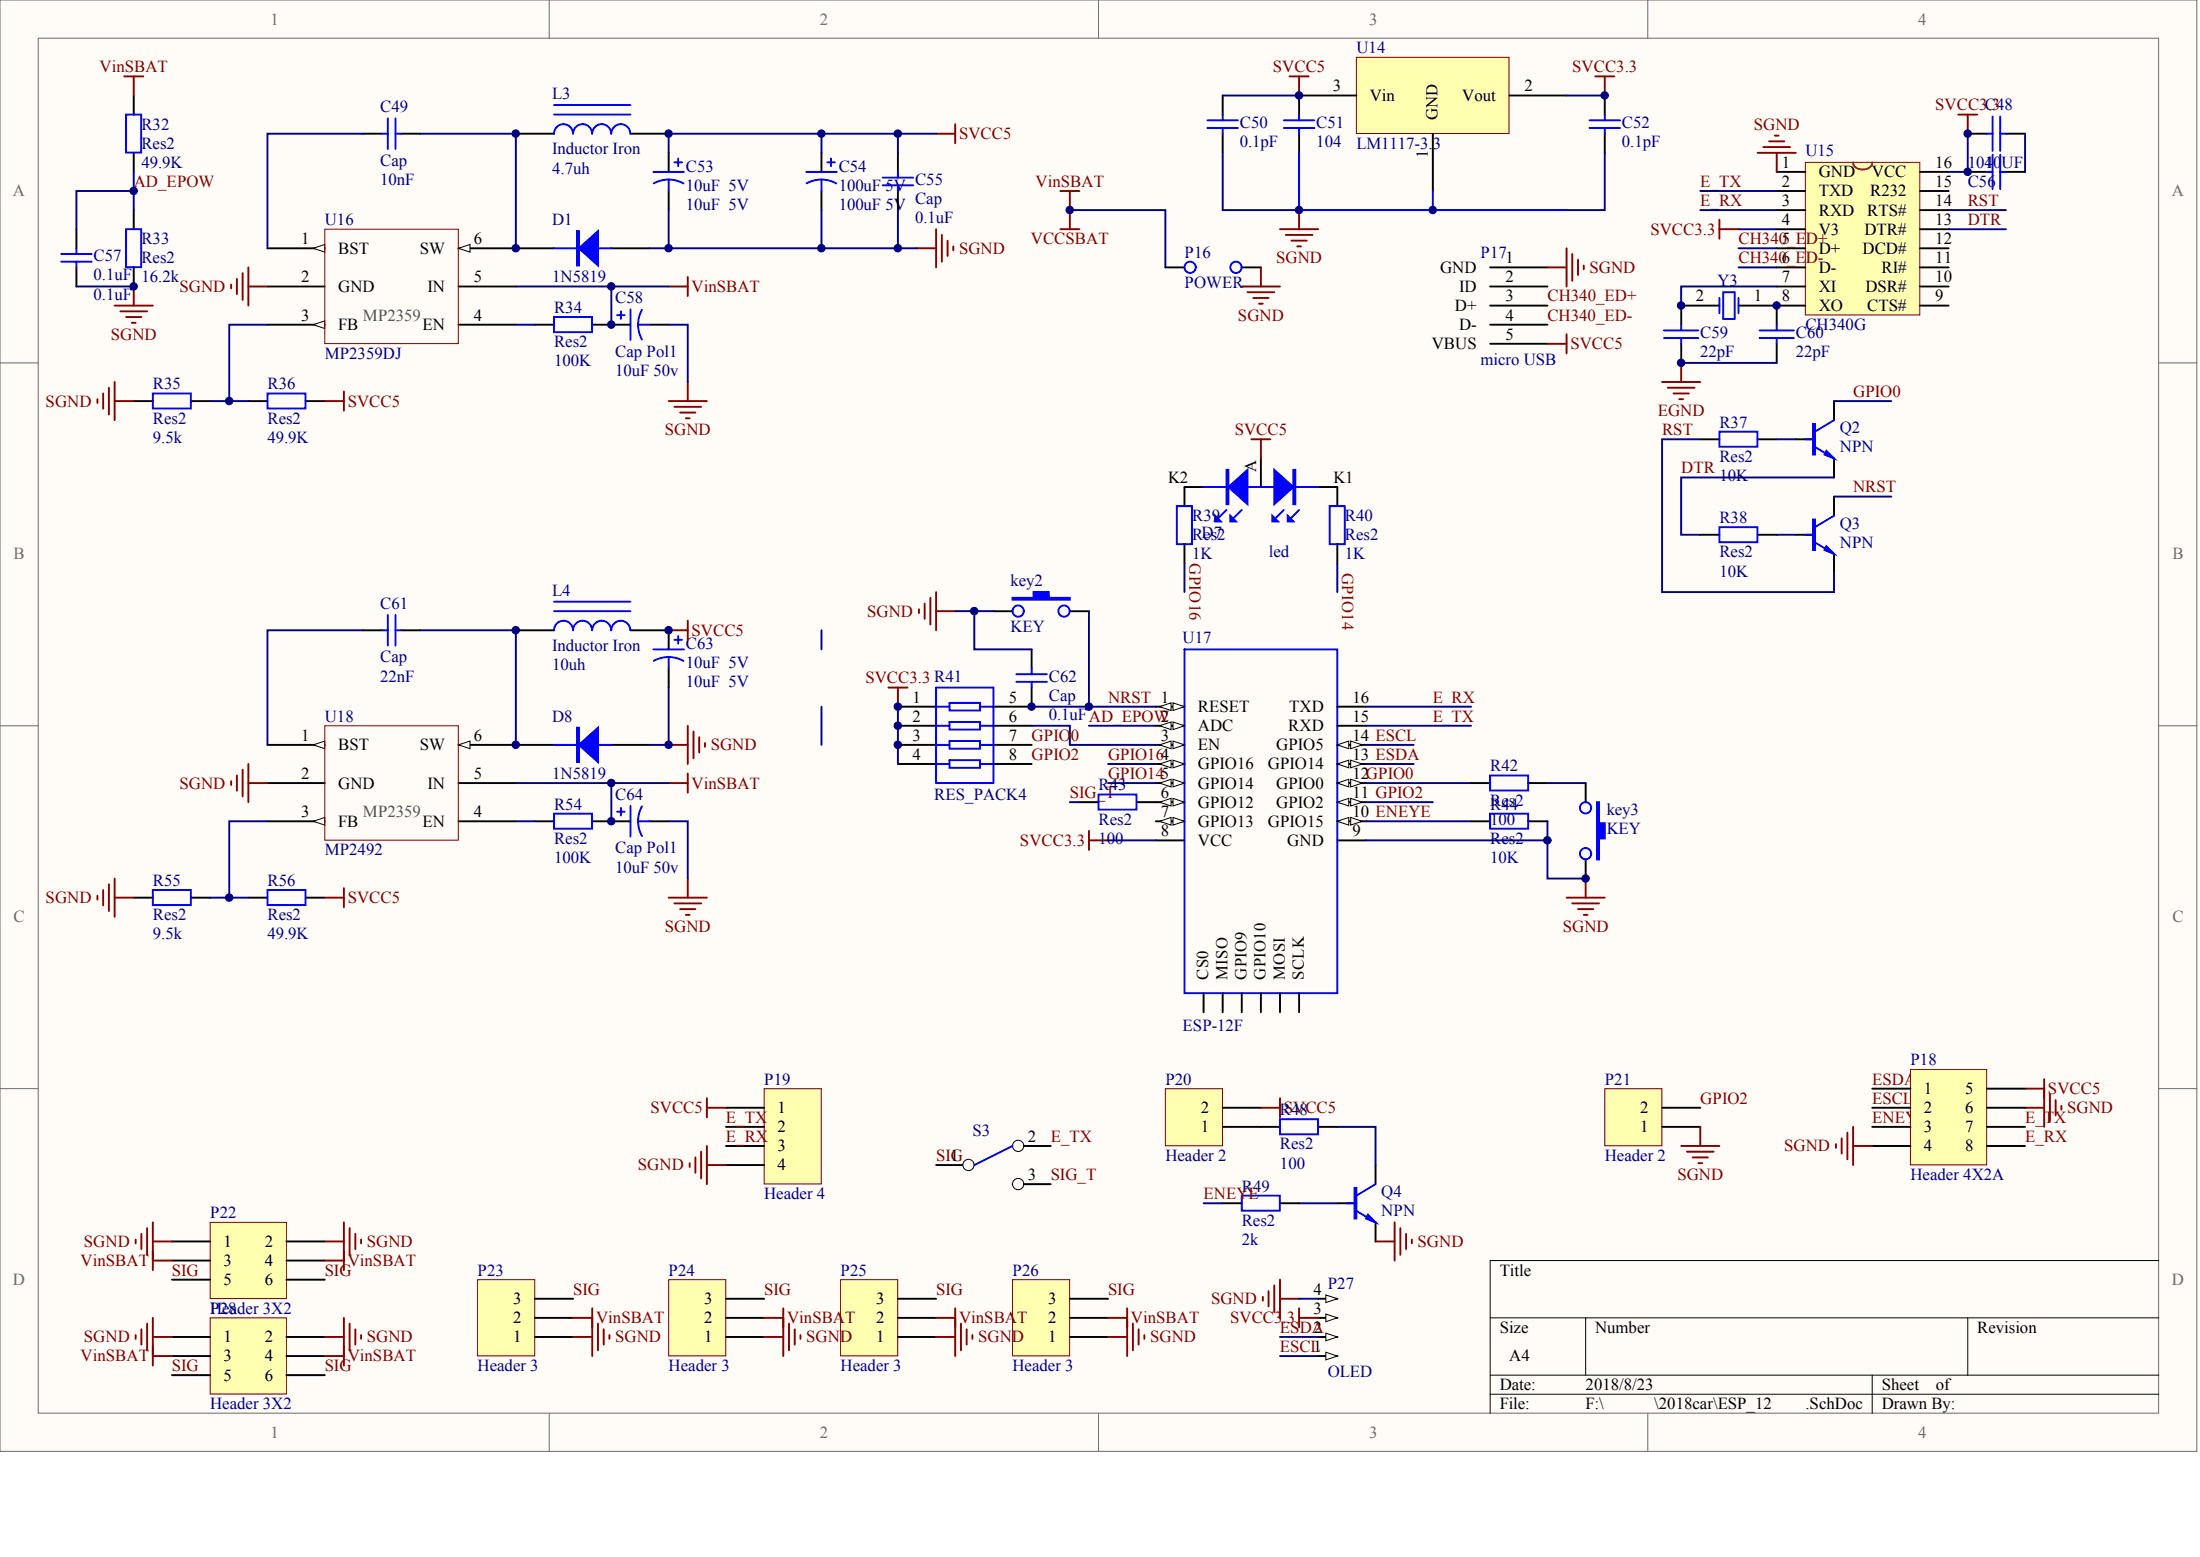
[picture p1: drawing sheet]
<svg xmlns="http://www.w3.org/2000/svg" width="840mm" height="594mm" viewBox="0 0 840 594" stroke-linecap="round" stroke-linejoin="round" font-family="sans-serif">
<g fill="#fffcf8" stroke="#696969" stroke-width=".38">
<path d="M0 0h838.4v553.8h-838.4z"/>
<path d="M14.6 14.6h809.2v524.6h-809.2z"/>
</g>
<path d="M209.6 0v14.6M419.2 0v14.6M628.9 0v14.6M0 138.5h14.6M823.9 138.5h14.6M0 276.9h14.6M823.9 276.9h14.6M0 415.4h14.6M823.9 415.4h14.6M209.6 539.3v14.5M419.2 539.3v14.5M628.9 539.3v14.5" fill="none" stroke="#696969" stroke-width=".38"/>
<path d="M823.9 481h-255.2v58.3M568.7 502.8h255.2M605.2 502.8v21.9M751 502.8v21.9M568.7 524.7h255.2M568.7 532h255.2M714.5 524.7v14.6" fill="none" stroke="#000" stroke-width=".38"/>
<path d="M102.1 94.7h21.8" fill="none" stroke="#000" stroke-width=".73"/>
<path d="M119.6 94.7l4.3-1.4v2.9z" fill="#fffcf8" stroke="#000" stroke-width=".38"/>
<path d="M102.1 109.3h21.8M102.1 123.9h21.8" fill="none" stroke="#000" stroke-width=".73"/>
<path d="M119.6 123.9l4.3-1.5v2.9z" fill="#fffcf8" stroke="#000" stroke-width=".38"/>
<path d="M175 94.7h21.9M175 109.3h21.9M175 123.9h21.9" fill="none" stroke="#000" stroke-width=".73"/>
<path d="M175 94.7l4.4-1.4v2.9z" fill="#fffcf8" stroke="#000" stroke-width=".38"/>
<path d="M123.9 87.5h51v43.6h-51z" fill="none" stroke="#800000" stroke-width=".38"/>
<g fill="none" stroke="#000" stroke-width=".73">
<path d="M51 36.4v7.3M51 58.3v7.3M138.5 51h7.3M153.1 51h7.3M196.9 51h14.5M240.6 51h14.6M255.2 58.3v7.3M313.5 58.3v7.3M342.7 58.3v7.3M255.2 72.9v7.3M313.5 72.9v7.3M342.7 72.9v7.3"/>
<path d="M29.2 87.5v7.2M51 80.2v7.3M196.9 94.7h14.5M233.3 94.7h14.6M29.2 102v7.3M51 102v7.3M444.8 102h7.2M473.9 102h7.3M204.1 123.9h7.3M226 123.9h14.6M247.9 123.9h7.3M51 153h7.3"/>
<path d="M72.9 153h7.3M94.8 153h7.3M116.7 153h7.2"/>
</g>
<g fill="none" stroke="#00f" stroke-width=".73">
<path d="M48.1 43.7h5.8v14.5h-5.8zM145.8 51h2.2M148 45.2v11.6M150.9 45.2v11.6M150.9 51h2.2M211.4 43.7h29.2M211.4 40.1h29.2M218.7 51a3.6 3.6 0 0 0-3.7-3.6 3.6 3.6 0 0 0-3.6 3.6M225.9 51a3.6 3.6 0 0 0-3.6-3.6 3.6 3.6 0 0 0-3.6 3.6M240.5 51a3.6 3.6 0 0 0-3.6-3.6 3.6 3.6 0 0 0-3.7 3.6 3.6 3.6 0 0 0-3.6-3.6 3.6 3.6 0 0 0-3.6 3.6M249.4 65.6h11.6M255.2 68.5a11.6 11.6 0 0 1 5.7 1.5"/>
<path d="M255.2 68.5a11.6 11.6 0 0 0-5.7 1.5M255.2 68.5v4.4M257.4 61.9h2.9M258.8 60.5v2.9M307.7 65.6h11.6M313.5 68.5a11.6 11.6 0 0 1 5.7 1.5M313.5 68.5a11.6 11.6 0 0 0-5.7 1.5M313.5 68.5v4.4M315.7 61.9h2.9M317.2 60.5v2.9M336.8 67.8h11.7M336.8 70.7h11.7"/>
<path d="M342.7 65.6v2.2M342.7 70.7v2.2M23.3 99.8h11.7M23.3 96.9h11.7M29.2 94.7v2.2M29.2 99.8v2.2M48.1 87.5h5.8v14.5h-5.8zM211.4 94.7h21.9M237 118.8v2.9M240.6 118.1v11.6M245 118.2a11.6 11.6 0 0 0-1.5 5.7M211.4 121h14.5v5.7h-14.5z"/>
<path d="M235.5 120.2h2.9M243.5 123.9h4.4M243.5 123.9a11.6 11.6 0 0 0 1.5 5.7M58.3 150.1h14.5v5.8h-14.5zM102.1 150.1h14.5v5.8h-14.5z"/>
<circle cx="454.2" cy="102" r="2.15"/>
<circle cx="471.7" cy="102" r="2.15"/>
</g>
<g fill="#00f" stroke="#00f" stroke-width=".73">
<path d="M220.9 94.7l7.3-6.5v13.1z"/>
<path d="M220.2 88.2h.7v13.1h-.7z" fill-rule="evenodd"/>
</g>
<g fill="none" stroke="#800000" stroke-width=".73">
<path d="M47.4 29.2h7.3M51 29.2v7.2M357.3 51h7.3M364.6 47.4v7.3M404.7 72.9h7.2M408.3 72.9v14.6M350 94.7h7.3M357.3 87.5v14.5M359.4 89.6v10.2M361.6 91.8v5.9M363.8 94v1.5M404.7 87.5h7.2"/>
<path d="M43.7 116.6h14.6M45.9 118.8h10.2M51 109.3v7.3M88.2 108.6v1.4M90.4 106.4v5.8M92.6 104.2v10.2M94.8 109.3h7.3M94.8 102v14.6M255.2 109.3h7.3M262.5 105.7v7.3M473.9 109.3h14.6M476.1 111.5h10.2"/>
<path d="M478.3 113.7h5.8M480.5 115.9h1.4M481.2 102v7.3M48.1 121h5.9M50.3 123.2h1.5M37.2 152.3v1.5M39.4 150.1v5.9M41.6 147.9v10.2M43.7 153h7.3M43.7 145.8v14.5M123.9 153h7.3M131.2 149.4v7.3"/>
<path d="M255.2 153h14.6M257.4 155.2h10.2M259.6 157.4h5.8M261.7 159.6h1.5M262.5 145.8v7.2"/>
</g>
<g fill="none" stroke="#000080" stroke-width=".73">
<path d="M138.5 51h-36.4v43.7M160.4 51h36.5v43.7M313.5 51v7.3M342.7 51v7.3M357.3 51h-102.1v7.3M51 72.9h-21.8v14.6M51 65.6v14.6M247.9 94.7h102.1M255.2 80.2v14.5M313.5 80.2v14.5M342.7 80.2v14.5M408.3 80.2h36.5v21.8"/>
<path d="M29.2 109.3h21.8M196.9 109.3h36.4v14.6M233.3 109.3h21.9M102.1 123.9h-14.6v29.1M196.9 123.9h7.2M255.2 123.9h7.3v21.9M80.2 153h14.6"/>
</g>
<path d="M689 61.9h43.7v58.3h-43.7z" fill="#ffffb0" stroke="#800000" stroke-width=".38"/>
<g fill="none" stroke="#000" stroke-width=".73">
<path d="M751 51h7.3M765.6 51h7.2M678.1 65.6h10.9M678.1 72.9h10.9M732.7 65.6h11M732.7 72.9h11M751 65.6h7.3M765.6 65.6h7.2M678.1 80.2h10.9M678.1 87.5h10.9M678.1 94.7h10.9M732.7 80.2h11"/>
<path d="M732.7 87.5h11M732.7 94.7h11M568.7 102h21.9M568.7 109.3h21.9M568.7 116.6h21.9M656.2 116.6h-14.6v7.3M663.5 116.6h25.5M678.1 102h10.9M678.1 109.3h10.9M678.1 116.6v7.3M732.7 102h11M732.7 109.3h11"/>
<path d="M732.7 116.6h11M568.7 123.9h21.9M568.7 131.2h21.9M641.6 131.2v7.3M678.1 131.2v7.3"/>
</g>
<path d="M707.2 61.9a3.7 3.7 0 0 0 5.4 2.5l.8-.4a2.28 2.28 0 0 0 1.1-2.1" fill="none" stroke="#f00" stroke-width=".73"/>
<path d="M751 51v14.6h-7.3M772.8 51v14.6M648.9 72.9h29.2M648.9 80.2h29.2M663.5 94.7h14.6M663.5 87.5h14.6M663.5 102h14.6M678.1 109.3h-36.5v7.3M641.6 138.5h36.5" fill="none" stroke="#000080" stroke-width=".73"/>
<g fill="none" stroke="#00f" stroke-width=".73">
<path d="M758.3 51h2.2M760.5 44.5v13.1M760.5 59v13.1M763.4 51h2.2M763.4 44.5v13.1M763.4 59v13.1M758.3 65.6h2.2M763.4 65.6h2.2M656.2 113.7v5.8M657.7 111.5h4.3v10.2h-4.3zM663.5 113.7v5.8M635 126.1h13.2"/>
<path d="M635 129h13.2M641.6 123.9v2.2M641.6 129v2.2M671.5 126.1h13.1M671.5 129h13.1M678.1 123.9v2.2M678.1 129v2.2"/>
</g>
<path d="M670.8 58.3h14.6M673 56.1h10.2M675.1 53.9h5.9M677.3 51.7h1.5M678.1 58.3v7.3M597.9 94.7v14.6M600.1 96.9v10.2M602.2 99.1v5.8M590.6 102h7.3M604.4 101.3v1.5M590.6 131.2h7.3M597.9 127.5v7.3" fill="none" stroke="#800000" stroke-width=".73"/>
<path d="M517.7 21.9h58.2v29h-58.2z" fill="#ffffb0" stroke="#800000" stroke-width=".38"/>
<g fill="none" stroke="#000" stroke-width=".73">
<path d="M466.6 36.4v7.3M517.7 36.4h-21.9v7.3M576 36.4h21.9M612.4 36.4v7.3M466.6 51v7.3M495.8 51v7.3M546.8 51v21.9M612.4 51v7.3M699.9 153v7.3M648.9 167.6h7.3M670.8 167.6h7.3M685.4 167.6h7.2"/>
<path d="M699.9 174.9v7.3M699.9 189.5v7.3M648.9 204.1h7.3M670.8 204.1h7.3M685.4 204.1h7.2M699.9 211.3v7.3M441.1 269.6h10.9"/>
</g>
<g fill="none" stroke="#00f" stroke-width=".73">
<path d="M460.8 48.8h11.7M460.8 45.9h11.7M466.6 43.7v2.2M466.6 48.8v2.2M490 48.8h11.6M490 45.9h11.6M495.8 58.3v21.9h51v-7.3M495.8 43.7v2.2M495.8 48.8v2.2M606.6 48.8h11.7M606.6 45.9h11.7M612.4 43.7v2.2"/>
<path d="M612.4 48.8v2.2M546.8 80.2h51.1M656.2 164.7h14.5v5.8h-14.5zM689 167.6h2.9M692.6 170.5l7.3 4.4M699.9 160.3l-7.3 4.4M699.9 196.8l-7.3 4.3M656.2 201.1h14.5v5.8h-14.5zM689 204.1h2.9M692.6 207l7.3 4.3"/>
</g>
<path d="M466.6 36.4h29.2M597.9 36.4h14.5M466.6 58.3v21.9h29.2M612.4 58.3v21.9h-14.5M743.7 80.2h21.9M743.7 87.5h21.9M648.9 167.6h-14.6v58.3h65.6v-7.3M678.1 167.6h7.3M699.9 182.2h-58.3v21.9h7.3M678.1 204.1h7.3" fill="none" stroke="#000080" stroke-width=".73"/>
<g fill="none" stroke="#800000" stroke-width=".73">
<path d="M492.1 29.2h7.3M495.8 29.2v7.2M608.8 29.2h7.3M612.4 29.2v7.2M747.3 43.7h7.3M751 43.7v7.3M488.5 87.5h14.6M490.7 89.6h10.2M492.9 91.8h5.8M495.1 94h1.4M495.8 80.2v7.3M656.2 87.5h7.3"/>
<path d="M656.2 83.8v7.3"/>
</g>
<g fill="#00f" stroke="#00f" stroke-width=".73">
<path d="M697 172l2.9 2.9-3.6-1.5z"/>
<path d="M697 208.4l2.9 2.9-3.6-1.4z"/>
<path d="M691.9 161.8h.7v11.6h-.7z" fill-rule="evenodd"/>
<path d="M691.9 198.2h.7v11.7h-.7z" fill-rule="evenodd"/>
</g>
<g fill="#fffcf8" stroke="#000" stroke-width=".38">
<path d="M447.7 268.2l4.3 1.4-4.3 1.5z"/>
<path d="M442.6 269.6l4.3-1.4v2.9z"/>
</g>
<path d="M441.1 276.9h10.9" fill="none" stroke="#000" stroke-width=".73"/>
<g fill="#fffcf8" stroke="#000" stroke-width=".38">
<path d="M447.7 275.5l4.3 1.4-4.3 1.5z"/>
<path d="M442.6 276.9l4.3-1.4v2.9z"/>
</g>
<path d="M441.1 284.2h10.9" fill="none" stroke="#000" stroke-width=".73"/>
<g fill="#fffcf8" stroke="#000" stroke-width=".38">
<path d="M447.7 282.8l4.3 1.4-4.3 1.5z"/>
<path d="M442.6 284.2l4.3-1.4v2.9z"/>
</g>
<path d="M441.1 291.5h10.9" fill="none" stroke="#000" stroke-width=".73"/>
<g fill="#fffcf8" stroke="#000" stroke-width=".38">
<path d="M447.7 290l4.3 1.5-4.3 1.5z"/>
<path d="M442.6 291.5l4.3-1.5v3z"/>
</g>
<path d="M441.1 298.8h10.9" fill="none" stroke="#000" stroke-width=".73"/>
<g fill="#fffcf8" stroke="#000" stroke-width=".38">
<path d="M447.7 297.3l4.3 1.5-4.3 1.4z"/>
<path d="M442.6 298.8l4.3-1.5v2.9z"/>
</g>
<path d="M441.1 306.1h10.9" fill="none" stroke="#000" stroke-width=".73"/>
<g fill="#fffcf8" stroke="#000" stroke-width=".38">
<path d="M447.7 304.6l4.3 1.5-4.3 1.4z"/>
<path d="M442.6 306.1l4.3-1.5v2.9z"/>
</g>
<path d="M441.1 313.4h10.9" fill="none" stroke="#000" stroke-width=".73"/>
<g fill="#fffcf8" stroke="#000" stroke-width=".38">
<path d="M447.7 311.9l4.3 1.5-4.3 1.4z"/>
<path d="M442.6 313.4l4.3-1.5v2.9z"/>
</g>
<path d="M510.4 306.1h10.9M441.1 320.6h10.9M510.4 320.6h10.9" fill="none" stroke="#000" stroke-width=".73"/>
<g fill="#fffcf8" stroke="#000" stroke-width=".38">
<path d="M510.4 306.1l4.3-1.5v2.9z"/>
<path d="M515.5 304.6l4.3 1.5-4.3 1.4z"/>
</g>
<path d="M510.4 298.8h10.9M495.8 378.9v7.3" fill="none" stroke="#000" stroke-width=".73"/>
<path d="M452 247.8h58.4v131.1h-58.4z" fill="none" stroke="#00f" stroke-width=".73"/>
<g fill="#fffcf8" stroke="#000" stroke-width=".38">
<path d="M510.4 298.8l4.3-1.5v2.9z"/>
<path d="M515.5 297.3l4.3 1.5-4.3 1.4z"/>
</g>
<path d="M510.4 291.5h10.9" fill="none" stroke="#000" stroke-width=".73"/>
<g fill="#fffcf8" stroke="#000" stroke-width=".38">
<path d="M510.4 291.5l4.3-1.5v3z"/>
<path d="M515.5 290l4.3 1.5-4.3 1.5z"/>
</g>
<path d="M510.4 313.4h10.9" fill="none" stroke="#000" stroke-width=".73"/>
<g fill="#fffcf8" stroke="#000" stroke-width=".38">
<path d="M510.4 313.4l4.3-1.5v2.9z"/>
<path d="M515.5 311.9l4.3 1.5-4.3 1.4z"/>
</g>
<path d="M510.4 284.2h10.9M459.3 378.9v7.3" fill="none" stroke="#000" stroke-width=".73"/>
<g fill="#fffcf8" stroke="#000" stroke-width=".38">
<path d="M510.4 284.2l4.3-1.4v2.9z"/>
<path d="M515.5 282.8l4.3 1.4-4.3 1.5z"/>
</g>
<g fill="none" stroke="#000" stroke-width=".73">
<path d="M481.2 174.9v10.9M459.3 185.8h-7.3v7.3M503.1 185.8h7.3v7.3M452 207.7v7.3M510.4 207.7v7.3M379.1 233.2h7.3M408.3 233.2h7.3M393.7 247.8v7.3M342.7 276.9h14.6M342.7 269.6h14.6M379.1 276.9h14.6M393.7 262.4v7.2h-14.6"/>
<path d="M510.4 276.9h10.9M510.4 269.6h10.9M342.7 284.2h14.6M342.7 291.5h14.6M379.1 284.2h14.6M379.1 291.5h14.6M561.4 298.8h7.3M583.3 298.8h7.3M605.2 298.8v7.3M561.4 313.4h7.3M583.3 313.4h7.3M605.2 327.9v7.3"/>
<path d="M466.6 378.9v7.3M473.9 378.9v7.3M481.2 378.9v7.3M488.5 378.9v7.3"/>
</g>
<g fill="none" stroke="#000080" stroke-width=".73">
<path d="M699.9 153h21.9M699.9 189.5h21.9M364.6 233.2h7.2M379.1 233.2h-7.3v14.6h21.9M415.6 233.2v36.4h-21.9M342.7 269.6v21.9M393.7 276.9h14.6v7.3h32.8M415.6 276.9h25.5M415.6 269.6h25.5M521.3 298.8h40.1M590.6 298.8h14.6M521.3 313.4h40.1"/>
<path d="M521.3 306.1h25.5M590.6 313.4v7.2M422.9 320.6h18.2M521.3 320.6h69.3v14.6h14.6"/>
</g>
<g fill="none" stroke="#00f" stroke-width=".73">
<path d="M449.1 193.1h5.8v14.5h-5.8zM459.3 185.8h43.8M468.1 194.6l-2.9 2.9M473.9 194.6l-2.9 2.9M490 194.6l-3 2.9M495.8 194.6l-2.9 2.9M507.5 193.1h5.7v14.5h-5.7zM387.9 257.2h11.6M393.7 255.1v2.1M357.3 262.4h21.8v36.4h-21.8zM357.3 269.6h5.1M357.3 276.9h5.1"/>
<path d="M362.4 268.2h11.6v2.9h-11.6zM362.4 275.5h11.6v2.9h-11.6zM374 269.6h5.1M374 276.9h5.1M387.9 260.2h11.6M393.7 260.2v2.2M357.3 284.2h5.1M357.3 291.5h5.1M362.4 282.8h11.6v2.9h-11.6zM362.4 290h11.6v3h-11.6zM374 284.2h5.1M374 291.5h5.1"/>
<path d="M568.7 295.9h14.5v5.7h-14.5zM568.7 310.4h14.5v5.8h-14.5z"/>
<circle cx="388.6" cy="233.2" r="2.15"/>
<circle cx="406.1" cy="233.2" r="2.15"/>
<circle cx="605.1" cy="308.2" r="2.15"/>
<circle cx="605.1" cy="325.7" r="2.15"/>
</g>
<g fill="#00f" stroke="#00f" stroke-width=".73">
<path d="M486.3 179.3l7.3 6.5-7.3 6.6z"/>
<path d="M485.6 196.8l2.2 2.1h-2.2z"/>
<path d="M491.4 196.8l2.2 2.1h-2.2z"/>
<path d="M468.8 185.8l7.3-6.5v13.1z"/>
<path d="M463.7 196.8l2.2 2.1h-2.2z"/>
<path d="M469.5 196.8l2.2 2.1h-2.2z"/>
<path d="M493.6 179.3h.7v13.1h-.7z" fill-rule="evenodd"/>
<path d="M468.1 179.3h.7v13.1h-.7z" fill-rule="evenodd"/>
<path d="M609.5 306.1h.8v8h2.1v5.8h-2.1v8h-.8z" fill-rule="evenodd"/>
<path d="M386.4 228.1h8v-2.2h5.9v2.2h8v.7h-21.9z" fill-rule="evenodd"/>
</g>
<g fill="none" stroke="#800000" stroke-width=".73">
<path d="M350.7 232.5v1.4M352.9 230.3v5.8M355.1 228.1v10.2M357.3 225.9v14.6M357.3 233.2h7.3M339 262.4h7.3M342.7 262.4v7.2M415.6 317v7.3M415.6 320.6h7.3M605.2 335.2v7.3M597.9 342.5h14.5M600.1 344.7h10.2"/>
<path d="M602.2 346.9h5.9M604.4 349.1h1.5"/>
</g>
<path d="M80.2 466.4h29.1v29.1h-29.1z" fill="#ffffb0" stroke="#800000" stroke-width=".38"/>
<path d="M65.6 473.7h14.6M109.4 473.7h14.5M65.6 481h14.6M65.6 488.3h14.6M109.4 481h14.5M109.4 488.3h14.5" fill="none" stroke="#000" stroke-width=".73"/>
<path d="M80.2 502.8h29.1v29.1h-29.1z" fill="#ffffb0" stroke="#800000" stroke-width=".38"/>
<path d="M65.6 510.1h14.6M65.6 517.4h14.6M109.4 510.1h14.5M109.4 517.4h14.5M65.6 524.7h14.6M109.4 524.7h14.5" fill="none" stroke="#000" stroke-width=".73"/>
<path d="M182.3 488.3h21.8v29h-21.8z" fill="#ffffb0" stroke="#800000" stroke-width=".38"/>
<path d="M204.1 495.5h14.6M204.1 510.1h14.6M204.1 502.8h14.6" fill="none" stroke="#000" stroke-width=".73"/>
<path d="M255.2 488.3h21.8v29h-21.8z" fill="#ffffb0" stroke="#800000" stroke-width=".38"/>
<path d="M277.1 495.5h14.5M277.1 510.1h14.5M277.1 502.8h14.5" fill="none" stroke="#000" stroke-width=".73"/>
<path d="M320.8 488.3h21.8v29h-21.8z" fill="#ffffb0" stroke="#800000" stroke-width=".38"/>
<path d="M342.7 495.5h14.6M342.7 510.1h14.6M342.7 502.8h14.6" fill="none" stroke="#000" stroke-width=".73"/>
<path d="M386.4 488.3h21.8v29h-21.8z" fill="#ffffb0" stroke="#800000" stroke-width=".38"/>
<path d="M411.9 306.1h7.3M433.8 306.1h7.3M466.6 459.1h7.3M488.5 459.1h7.3M510.4 459.1h7.3M525 444.5v7.3M525 466.4v7.3M408.3 495.5h14.6M408.3 510.1h14.6M408.3 502.8h14.6" fill="none" stroke="#000" stroke-width=".73"/>
<g fill="none" stroke="#800000" stroke-width=".73">
<path d="M51.8 473v1.4M54 470.8v5.8M56.1 468.6v10.2M58.3 466.4v18.2M58.3 473.7h7.3M123.9 473.7h7.3M131.2 466.4v18.2M133.4 468.6v10.2M135.6 470.8v5.8M137.8 473v1.4M525 473.7h7.2M532.2 466.4v14.6"/>
<path d="M534.4 468.6v10.2M536.6 470.8v5.8M538.8 473v1.4M58.3 481h7.3M123.9 481h7.3M226 499.2v18.2M298.9 499.2v18.2M364.6 499.2v18.2M430.2 499.2v18.2M51.8 509.4v1.4M54 507.2v5.8M56.1 505v10.2"/>
<path d="M58.3 502.8v18.3M58.3 517.4h7.3M58.3 510.1h7.3M123.9 517.4h7.3M123.9 510.1h7.3M131.2 502.8v18.3M133.4 505v10.2M135.6 507.2v5.8M137.8 509.4v1.4M218.7 502.8h7.3M218.7 510.1h7.3M228.2 505v10.2"/>
<path d="M230.4 507.2v5.8M232.6 509.4v1.4M291.6 502.8h7.3M291.6 510.1h7.3M301.1 505v10.2M303.3 507.2v5.8M305.5 509.4v1.4M357.3 502.8h7.3M357.3 510.1h7.3M366.7 505v10.2M368.9 507.2v5.8M371.1 509.4v1.4"/>
<path d="M422.9 502.8h7.3M422.9 510.1h7.3M432.4 505v10.2M434.5 507.2v5.8M436.7 509.4v1.4"/>
</g>
<path d="M419.2 303.2h14.5v5.7h-14.5zM473.9 456.2h14.5v5.8h-14.5zM514 459.1h2.9M525 451.8l-7.3 4.4M517.7 462l7.3 4.4" fill="none" stroke="#00f" stroke-width=".73"/>
<path d="M408.3 306.1h3.6M459.3 459.1h7.3M495.8 459.1h14.6" fill="none" stroke="#000080" stroke-width=".73"/>
<g fill="#00f" stroke="#00f" stroke-width=".73">
<path d="M522 463.5l3 2.9-3.7-1.5z"/>
<path d="M516.9 453.3h.8v11.6h-.8z" fill-rule="evenodd"/>
</g>
<path d="M444.8 415.4h21.8v21.8h-21.8z" fill="#ffffb0" stroke="#800000" stroke-width=".38"/>
<path d="M466.6 430h21.9M466.6 422.7h14.6M503.1 430h7.3M503.1 517.4h7.3" fill="none" stroke="#000" stroke-width=".73"/>
<path d="M488.5 419v7.3M481.2 422.7h7.3M481.9 494.8v1.5M484.1 492.6v5.9M486.3 490.4v10.2M488.5 488.3v14.5M488.5 495.5h7.3" fill="none" stroke="#800000" stroke-width=".73"/>
<path d="M488.5 427h14.5v5.8h-14.5z" fill="none" stroke="#00f" stroke-width=".73"/>
<path d="M510.4 430h14.6v14.5M495.8 495.5h7.3M488.5 517.4h14.6M488.5 510.1h14.6" fill="none" stroke="#000080" stroke-width=".73"/>
<path d="M506 516l4.4 1.4-4.4 1.5z" fill="#fffcf8" stroke="#000" stroke-width=".38"/>
<path d="M503.1 510.1h7.3" fill="none" stroke="#000" stroke-width=".73"/>
<path d="M506 508.7l4.4 1.4-4.4 1.5z" fill="#fffcf8" stroke="#000" stroke-width=".38"/>
<path d="M503.1 502.8h7.3" fill="none" stroke="#000" stroke-width=".73"/>
<path d="M506 501.4l4.4 1.4-4.4 1.5z" fill="#fffcf8" stroke="#000" stroke-width=".38"/>
<path d="M503.1 495.5h7.3" fill="none" stroke="#000" stroke-width=".73"/>
<path d="M506 494.1l4.4 1.4-4.4 1.5z" fill="#fffcf8" stroke="#000" stroke-width=".38"/>
<path d="M495.8 499.2v7.3M495.8 502.8h7.3" fill="none" stroke="#800000" stroke-width=".73"/>
<path d="M521.3 284.2h18.2M521.3 291.5h18.2" fill="none" stroke="#000080" stroke-width=".73"/>
<path d="M612.4 415.4h21.8v21.8h-21.8z" fill="#ffffb0" stroke="#800000" stroke-width=".38"/>
<path d="M634.3 430h14.6M634.3 422.7h14.6" fill="none" stroke="#000" stroke-width=".73"/>
<path d="M772.8 415.4h7.3M780.1 411.7v18.3M782.3 417.6v10.2M784.5 419.8v5.8M641.6 437.2h14.6M643.8 439.4h10.2M648.9 430v7.2M772.8 422.7h7.3M786.7 421.9v1.5M646 441.6h5.8M648.2 443.8h1.4" fill="none" stroke="#800000" stroke-width=".73"/>
<path d="M729.1 408.1h29.1v36.4h-29.1z" fill="#ffffb0" stroke="#800000" stroke-width=".38"/>
<path d="M714.5 415.4h14.6M758.3 415.4h14.5M714.5 422.7h14.6M714.5 430h14.6M714.5 437.2h14.6M758.3 422.7h14.5M758.3 430h14.5M758.3 437.2h14.5M357.3 444.5h14.5" fill="none" stroke="#000" stroke-width=".73"/>
<path d="M700.7 436.5v1.5M702.9 434.3v5.9M705 432.1v10.2M707.2 430v14.5M707.2 437.2h7.3" fill="none" stroke="#800000" stroke-width=".73"/>
<circle cx="369.6" cy="444.5" r="2.15" fill="#fffcf8" stroke="#000" stroke-width=".38"/>
<path d="M386.4 437.2h14.6" fill="none" stroke="#000" stroke-width=".73"/>
<circle cx="388.6" cy="437.2" r="2.15" fill="#fffcf8" stroke="#000" stroke-width=".38"/>
<path d="M386.4 451.8h14.6" fill="none" stroke="#000" stroke-width=".73"/>
<circle cx="388.6" cy="451.8" r="2.15" fill="#fffcf8" stroke="#000" stroke-width=".38"/>
<path d="M386.4 437.2l-14.6 7.3" fill="none" stroke="#00f" stroke-width=".73"/>
<path d="M291.6 415.4h21.8v36.3h-21.8z" fill="#ffffb0" stroke="#800000" stroke-width=".38"/>
<path d="M102.1 284.2h21.8M277.1 422.7h14.5M277.1 430h14.5M277.1 437.2h14.5M277.1 444.5h14.5" fill="none" stroke="#000" stroke-width=".73"/>
<g fill="none" stroke="#800000" stroke-width=".73">
<path d="M641.6 138.5v7.3M634.3 145.8h14.6M636.5 147.9h10.2M638.7 150.1h5.8M640.9 152.3h1.4M477.6 167.6h7.3M481.2 167.6v7.3M269.8 419v7.3M267.6 439.4v10.2M269.8 437.2v14.6M269.8 422.7h7.3M263.2 443.8v1.5"/>
<path d="M265.4 441.6v5.8M269.8 444.5h7.3"/>
</g>
<path d="M452 215v10.9M510.4 215v10.9M521.3 269.6h40.1M521.3 276.9h40.1M422.9 291.5h18.2M422.9 298.8h18.2" fill="none" stroke="#000080" stroke-width=".73"/>
<path d="M119.6 284.2l4.3-1.4v2.9z" fill="#fffcf8" stroke="#000" stroke-width=".38"/>
<path d="M102.1 298.8h21.8M102.1 313.4h21.8" fill="none" stroke="#000" stroke-width=".73"/>
<path d="M119.6 313.4l4.3-1.5v2.9z" fill="#fffcf8" stroke="#000" stroke-width=".38"/>
<path d="M175 298.8h21.9M175 284.2h21.9M175 313.4h21.9" fill="none" stroke="#000" stroke-width=".73"/>
<path d="M175 284.2l4.4-1.4v2.9z" fill="#fffcf8" stroke="#000" stroke-width=".38"/>
<path d="M123.9 276.9h51v43.7h-51z" fill="none" stroke="#800000" stroke-width=".38"/>
<g fill="none" stroke="#000" stroke-width=".73">
<path d="M138.5 240.5h7.3M153.1 240.5h7.3M196.9 240.5h14.5M240.6 240.5h14.6v7.3M255.2 255.1v7.3M196.9 284.2h14.5M233.3 284.2h14.6M204.1 313.4h7.3M226 313.4h14.6M247.9 313.4h7.3M51 342.5h7.3M72.9 342.5h7.3"/>
<path d="M94.8 342.5h7.3M116.7 342.5h7.2"/>
</g>
<g fill="none" stroke="#00f" stroke-width=".73">
<path d="M148 234.7v11.6M150.9 234.7v11.6M211.4 233.2h29.2M211.4 229.6h29.2M145.8 240.5h2.2M150.9 240.5h2.2M218.7 240.5a3.6 3.6 0 0 0-3.7-3.7 3.6 3.6 0 0 0-3.6 3.7M225.9 240.5a3.6 3.6 0 0 0-3.6-3.7 3.6 3.6 0 0 0-3.6 3.7M240.5 240.5a3.6 3.6 0 0 0-3.6-3.6 3.6 3.6 0 0 0-3.7 3.6 3.6 3.6 0 0 0-3.6-3.7 3.6 3.6 0 0 0-3.6 3.7M249.4 247.8h11.6M255.2 250.7a11.6 11.6 0 0 1 5.7 1.5M255.2 250.7a11.6 11.6 0 0 0-5.7 1.5"/>
<path d="M255.2 250.7v4.4M257.4 244.1h2.9M258.8 242.7v2.9M211.4 284.2h21.9M211.4 310.4h14.5v5.8h-14.5zM235.5 309.7h2.9M237 308.3v2.9M240.6 307.5v11.7M243.5 313.4h4.4M243.5 313.4a11.6 11.6 0 0 0 1.5 5.6M245 307.7a11.6 11.6 0 0 0-1.5 5.7M58.3 339.6h14.5v5.8h-14.5z"/>
<path d="M102.1 339.6h14.5v5.8h-14.5z"/>
</g>
<g fill="none" stroke="#800000" stroke-width=".73">
<path d="M262.5 236.8v7.3M255.2 240.5h7.3M262.5 276.9v14.6M264.7 279.1v10.2M88.2 298.1v1.4M90.4 295.9v5.8M92.6 293.7v10.2M94.8 298.8h7.3M94.8 291.5v14.6M255.2 298.8h7.3M255.2 284.2h7.3M262.5 295.1v7.3"/>
<path d="M266.9 281.3v5.8M269 283.5v1.4M39.4 339.6v5.8M41.6 337.4v10.2M43.7 335.2v14.6M131.2 338.9v7.3M262.5 335.2v7.3M37.2 341.8v1.4M43.7 342.5h7.3M123.9 342.5h7.3M255.2 342.5h14.6M257.4 344.7h10.2"/>
<path d="M259.6 346.9h5.8M261.7 349.1h1.5"/>
</g>
<path d="M138.5 240.5h-36.4v43.7M160.4 240.5h36.5v43.7M313.5 240.5v7.3M255.2 262.4v21.8h-7.3M313.5 269.6v14.6M196.9 298.8h36.4v14.6M233.3 298.8h21.9M102.1 313.4h-14.6v29.1M196.9 313.4h7.2M255.2 313.4h7.3v21.8M80.2 342.5h14.6" fill="none" stroke="#000080" stroke-width=".73"/>
<g fill="#00f" stroke="#00f" stroke-width=".73">
<path d="M220.9 284.2l7.3-6.5v13.1z"/>
<path d="M220.2 277.7h.7v13.1h-.7z" fill-rule="evenodd"/>
</g>
<g fill="#000080" stroke="#000080" stroke-width=".38">
<circle cx="51" cy="109.3" r="1.42"/>
<circle cx="51" cy="72.8" r="1.42"/>
<circle cx="87.5" cy="342.5" r="1.42"/>
<circle cx="87.5" cy="153" r="1.42"/>
<circle cx="196.8" cy="284.2" r="1.42"/>
<circle cx="196.8" cy="240.5" r="1.42"/>
<circle cx="196.8" cy="94.7" r="1.42"/>
<circle cx="196.8" cy="51" r="1.42"/>
<circle cx="233.3" cy="313.3" r="1.42"/>
<circle cx="233.3" cy="298.8" r="1.42"/>
<circle cx="233.3" cy="123.9" r="1.42"/>
<circle cx="233.3" cy="109.3" r="1.42"/>
<circle cx="255.1" cy="284.2" r="1.42"/>
<circle cx="255.1" cy="240.5" r="1.42"/>
<circle cx="255.1" cy="94.7" r="1.42"/>
<circle cx="255.1" cy="51" r="1.42"/>
<circle cx="313.5" cy="94.7" r="1.42"/>
<circle cx="313.5" cy="51" r="1.42"/>
<circle cx="342.6" cy="284.2" r="1.42"/>
<circle cx="342.6" cy="276.9" r="1.42"/>
<circle cx="342.6" cy="269.6" r="1.42"/>
<circle cx="342.6" cy="94.7" r="1.42"/>
<circle cx="342.6" cy="51" r="1.42"/>
<circle cx="371.8" cy="233.2" r="1.42"/>
<circle cx="393.7" cy="269.6" r="1.42"/>
<circle cx="408.3" cy="80.1" r="1.42"/>
<circle cx="415.6" cy="269.6" r="1.42"/>
<circle cx="495.8" cy="80.1" r="1.42"/>
<circle cx="495.8" cy="36.4" r="1.42"/>
<circle cx="546.8" cy="80.1" r="1.42"/>
<circle cx="590.5" cy="320.6" r="1.42"/>
<circle cx="605.1" cy="335.2" r="1.42"/>
<circle cx="612.4" cy="36.4" r="1.42"/>
<circle cx="641.6" cy="138.4" r="1.42"/>
<circle cx="641.6" cy="116.6" r="1.42"/>
<circle cx="678" cy="116.6" r="1.42"/>
<circle cx="750.9" cy="65.6" r="1.42"/>
<circle cx="750.9" cy="51" r="1.42"/>
</g>
<g font-size="6.4" fill="#696969">
<text x="103.2" y="9.4">1</text>
<text x="312.9" y="9.4">2</text>
<text x="522.5" y="9.4">3</text>
<text x="732.1" y="9.4">4</text>
<text x="5" y="74.9">A</text>
<text x="828.8" y="74.9">A</text>
<text x="5.2" y="213.4">B</text>
<text x="829.1" y="213.4">B</text>
<text x="5.2" y="351.9">C</text>
<text x="829.1" y="351.9">C</text>
<text x="5" y="490.3">D</text>
<text x="828.8" y="490.3">D</text>
<text x="103.2" y="548.6">1</text>
<text x="312.9" y="548.6">2</text>
<text x="522.5" y="548.6">3</text>
<text x="732.1" y="548.6">4</text>
</g>
<g font-size="6.4" fill="#000080">
<text x="517.7" y="20.3">U14</text>
<text x="210.7" y="37.8">L3</text>
<text x="145.1" y="42.9">C49</text>
<text x="757.5" y="42.2">C48</text>
<text x="54" y="49.4">R32</text>
<text x="473.2" y="48.7">C50</text>
<text x="502.4" y="48.7">C51</text>
<text x="619" y="48.7">C52</text>
<text x="54" y="56.7">Res2</text>
<text x="210.7" y="58.9">Inductor Iron</text>
<text x="473.2" y="56">0.1pF</text>
<text x="502.4" y="56">104</text>
<text x="517.7" y="56.7">LM1117-3.3</text>
<text x="619" y="56">0.1pF</text>
<text x="689" y="59.6">U15</text>
<text x="54" y="64">49.9K</text>
<text x="145.1" y="63.3">Cap</text>
<text x="261.7" y="65.5">C53</text>
<text x="320.1" y="65.5">C54</text>
<text x="751" y="64">104</text>
<text x="757.5" y="64">10UF</text>
<text x="145.1" y="70.6">10nF</text>
<text x="210.7" y="66.2">4.7uh</text>
<text x="349.2" y="70.6">C55</text>
<text x="751" y="71.3">C56</text>
<text x="261.7" y="72.8">10uF 5V</text>
<text x="320.1" y="72.8">100uF 5V</text>
<text x="349.2" y="77.9">Cap</text>
<text x="261.7" y="80">10uF 5V</text>
<text x="320.1" y="80">100uF 5V</text>
<text x="123.9" y="85.9">U16</text>
<text x="210.7" y="85.9">D1</text>
<text x="349.2" y="85.2">0.1uF</text>
<text x="54" y="93.2">R33</text>
<text x="35.7" y="99.7">C57</text>
<text x="54" y="100.5">Res2</text>
<text x="452" y="98.3">P16</text>
<text x="565.1" y="98.3">P17</text>
<text x="35.7" y="107">0.1uF</text>
<text x="54" y="107.7">16.2k</text>
<text x="210.7" y="107.7">1N5819</text>
<text x="452" y="109.9">POWER</text>
<text x="655.5" y="109.2">Y3</text>
<text x="35.7" y="114.3">0.1uF</text>
<text x="211.4" y="119.4">R34</text>
<text x="234.8" y="115.8">C58</text>
<text x="689" y="126">CH340G</text>
<text x="648.9" y="128.9">C59</text>
<text x="685.4" y="128.9">C60</text>
<text x="123.9" y="136.9">MP2359DJ</text>
<text x="211.4" y="132.5">Res2</text>
<text x="234.8" y="136.2">Cap Pol1</text>
<text x="648.9" y="136.2">22pF</text>
<text x="685.4" y="136.2">22pF</text>
<text x="211.4" y="139.8">100K</text>
<text x="234.8" y="143.4">10uF 50v</text>
<text x="565.1" y="139.1">micro USB</text>
<text x="58.3" y="148.6">R35</text>
<text x="102.1" y="148.6">R36</text>
<text x="58.3" y="161.7">Res2</text>
<text x="102.1" y="161.7">Res2</text>
<text x="656.2" y="163.1">R37</text>
<text x="702.1" y="165.3">Q2</text>
<text x="58.3" y="169">9.5k</text>
<text x="102.1" y="169">49.9K</text>
<text x="702.1" y="172.6">NPN</text>
<text x="656.2" y="176.2">Res2</text>
<text x="656.2" y="183.5">10K</text>
<text x="455" y="198.8">R39</text>
<text x="513.3" y="198.8">R40</text>
<text x="656.2" y="199.6">R38</text>
<text x="702.1" y="201.7">Q3</text>
<text x="455" y="206.1">Res2</text>
<text x="458.6" y="205.4">D7</text>
<text x="513.3" y="206.1">Res2</text>
<text x="702.1" y="209">NPN</text>
<text x="455" y="213.4">1K</text>
<text x="484.3" y="212.7">led</text>
<text x="513.3" y="213.4">1K</text>
<text x="656.2" y="212.7">Res2</text>
<text x="656.2" y="220">10K</text>
<text x="210.7" y="227.3">L4</text>
<text x="385.7" y="223.6">key2</text>
<text x="145.1" y="232.4">C61</text>
<text x="385.7" y="241.1">KEY</text>
<text x="451.3" y="245.5">U17</text>
<text x="210.7" y="248.4">Inductor Iron</text>
<text x="261.7" y="247.7">C63</text>
<text x="145.1" y="252.8">Cap</text>
<text x="210.7" y="255.7">10uh</text>
<text x="261.7" y="254.9">10uF 5V</text>
<text x="145.1" y="260">22nF</text>
<text x="261.7" y="262.2">10uF 5V</text>
<text x="400.3" y="260">C62</text>
<text x="400.3" y="267.3">Cap</text>
<text x="123.9" y="275.4">U18</text>
<text x="210.7" y="275.4">D8</text>
<text x="400.3" y="274.6">0.1uFAD_EPOW</text>
<text x="210.7" y="297.2">1N5819</text>
<text x="568.7" y="294.3">R42</text>
<text x="234.8" y="305.2">C64</text>
<text x="356.5" y="305.2">RES_PACK4</text>
<text x="419.2" y="301.6">R43</text>
<text x="211.4" y="308.9">R54</text>
<text x="568.7" y="307.4">Res2</text>
<text x="568.7" y="308.9">R44</text>
<text x="613.2" y="311.1">key3</text>
<text x="419.2" y="314.7">Res2</text>
<text x="568.7" y="314.7">100</text>
<text x="211.4" y="322">Res2</text>
<text x="419.2" y="322">100</text>
<text x="568.7" y="322">Res2</text>
<text x="613.2" y="318.3">KEY</text>
<text x="123.9" y="326.4">MP2492</text>
<text x="211.4" y="329.3">100K</text>
<text x="234.8" y="325.6">Cap Pol1</text>
<text x="568.7" y="329.3">10K</text>
<text x="234.8" y="332.9">10uF 50v</text>
<text x="58.3" y="338">R55</text>
<text x="102.1" y="338">R56</text>
<text x="58.3" y="351.1">Res2</text>
<text x="102.1" y="351.1">Res2</text>
<text x="58.3" y="358.4">9.5k</text>
<text x="102.1" y="358.4">49.9K</text>
<text x="451.3" y="393.4">ESP-12F</text>
<text x="729.1" y="406.5">P18</text>
<text x="291.6" y="413.8">P19</text>
<text x="444.8" y="413.8">P20</text>
<text x="612.4" y="413.8">P21</text>
<text x="488.5" y="425.5">R48</text>
<text x="371.1" y="433.5">S3</text>
<text x="444.8" y="443">Header 2</text>
<text x="488.5" y="438.6">Res2</text>
<text x="612.4" y="443">Header 2</text>
<text x="488.5" y="445.9">100</text>
<text x="473.9" y="454.6">R49</text>
<text x="729.1" y="450.2">Header 4X2A</text>
<text x="291.6" y="457.5">Header 4</text>
<text x="527.1" y="456.8">Q4</text>
<text x="80.2" y="464.8">P22</text>
<text x="473.9" y="467.7">Res2</text>
<text x="527.1" y="464.1">NPN</text>
<text x="473.9" y="475">2k</text>
<text x="182.3" y="486.7">P23</text>
<text x="255.2" y="486.7">P24</text>
<text x="320.8" y="486.7">P25</text>
<text x="386.4" y="486.7">P26</text>
<text x="506.7" y="491.8">P27</text>
<text x="80.2" y="501.3">Header 3X2</text>
<text x="80.2" y="501.3">P28</text>
<text x="182.3" y="523.1">Header 3</text>
<text x="255.2" y="523.1">Header 3</text>
<text x="320.8" y="523.1">Header 3</text>
<text x="386.4" y="523.1">Header 3</text>
<text x="506.7" y="525.3">OLED</text>
<text x="80.2" y="537.7">Header 3X2</text>
</g>
<g font-size="6.4" fill="#800000">
<text x="38" y="27.6">VinSBAT</text>
<text x="485.8" y="27.6">SVCC5</text>
<text x="600.1" y="27.6">SVCC3.3</text>
<text x="738.6" y="42.2">SVCC3.3</text>
<text x="366" y="53.1">SVCC5</text>
<text x="669.3" y="49.4">SGND</text>
<text x="51" y="71.3">AD_EPOW</text>
<text x="395.2" y="71.3">VinSBAT</text>
<text x="648.9" y="71.3">E_TX</text>
<text x="648.9" y="78.6">E_RX</text>
<text x="751" y="78.6">RST</text>
<text x="629.9" y="89.5">SVCC3.3</text>
<text x="751" y="85.9">DTR</text>
<text x="393.4" y="93.2">VCCSBAT</text>
<text x="663.5" y="93.2">CH340_ED+</text>
<text x="366" y="96.8">SGND</text>
<text x="487" y="100.5">SGND</text>
<text x="663.5" y="100.5">CH340_ED-</text>
<text x="606.6" y="104.1">SGND</text>
<text x="68.5" y="111.4">SGND</text>
<text x="263.9" y="111.4">VinSBAT</text>
<text x="590.6" y="115">CH340_ED+</text>
<text x="472.5" y="122.3">SGND</text>
<text x="590.6" y="122.3">CH340_ED-</text>
<text x="42.3" y="129.6">SGND</text>
<text x="599.3" y="133.2">SVCC5</text>
<text x="17.4" y="155.1">SGND</text>
<text x="132.7" y="155.1">SVCC5</text>
<text x="707.2" y="151.5">GPIO0</text>
<text x="632.6" y="158.8">EGND</text>
<text x="253.7" y="166">SGND</text>
<text x="471.2" y="166">SVCC5</text>
<text x="634.3" y="166">RST</text>
<text x="641.6" y="180.6">DTR</text>
<text x="707.2" y="187.9">NRST</text>
<text x="330.9" y="235.3">SGND</text>
<text x="263.9" y="242.6">SVCC5</text>
<text x="330.3" y="260.8">SVCC3.3 R41</text>
<text x="422.9" y="268.1">NRST 1</text>
<text x="546.8" y="268.1">E_RX</text>
<text x="546.8" y="275.4">E_TX</text>
<text x="271.2" y="286.3">SGND</text>
<text x="393.7" y="282.6">GPIO0</text>
<text x="393.7" y="289.9">GPIO2</text>
<text x="422.9" y="289.9">GPIO164</text>
<text x="422.9" y="297.2">GPIO145</text>
<text x="68.5" y="300.9">SGND</text>
<text x="263.9" y="300.9">VinSBAT</text>
<text x="408.3" y="304.5">SIG_T</text>
<text x="389.3" y="322.7">SVCC3.3</text>
<text x="17.4" y="344.6">SGND</text>
<text x="132.7" y="344.6">SVCC5</text>
<text x="253.7" y="355.5">SGND</text>
<text x="596.4" y="355.5">SGND</text>
<text x="714.5" y="413.8">ESDA</text>
<text x="781.6" y="417.5">SVCC5</text>
<text x="248.3" y="424.7">SVCC5</text>
<text x="490" y="424.7">SVCC5</text>
<text x="648.9" y="421.1">GPIO2</text>
<text x="714.5" y="421.1">ESCL</text>
<text x="788.9" y="424.7">SGND</text>
<text x="277.1" y="428.4">E_TX</text>
<text x="714.5" y="428.4">ENEYE</text>
<text x="772.8" y="428.4">E_TX</text>
<text x="277.1" y="435.7">E_RX</text>
<text x="401" y="435.7">E_TX</text>
<text x="772.8" y="435.7">E_RX</text>
<text x="357.3" y="443">SI1</text>
<text x="362.9" y="443">G</text>
<text x="680.9" y="439.3">SGND</text>
<text x="243.4" y="446.6">SGND</text>
<text x="401" y="450.2">SIG_T</text>
<text x="640.2" y="450.2">SGND</text>
<text x="459.3" y="457.5">ENEYE</text>
<text x="32" y="475.8">SGND</text>
<text x="140" y="475.8">SGND</text>
<text x="541" y="475.8">SGND</text>
<text x="30.8" y="483">VinSBAT</text>
<text x="132.7" y="483">VinSBAT</text>
<text x="65.6" y="486.7">SIG</text>
<text x="123.9" y="486.7">SIG</text>
<text x="218.7" y="494">SIG</text>
<text x="291.6" y="494">SIG</text>
<text x="357.3" y="494">SIG</text>
<text x="422.9" y="494">SIG</text>
<text x="462.2" y="497.6">SGND</text>
<text x="227.5" y="504.9">VinSBAT</text>
<text x="300.4" y="504.9">VinSBAT</text>
<text x="366" y="504.9">VinSBAT</text>
<text x="431.6" y="504.9">VinSBAT</text>
<text x="469.5" y="504.9">SVCC3.3</text>
<text x="488.5" y="508.5">ESDA</text>
<text x="32" y="512.2">SGND</text>
<text x="140" y="512.2">SGND</text>
<text x="234.8" y="512.2">SGND</text>
<text x="307.7" y="512.2">SGND</text>
<text x="373.3" y="512.2">SGND</text>
<text x="438.9" y="512.2">SGND</text>
<text x="488.5" y="515.8">ESCL1</text>
<text x="30.8" y="519.5">VinSBAT</text>
<text x="132.7" y="519.5">VinSBAT</text>
<text x="65.6" y="523.1">SIG</text>
<text x="123.9" y="523.1">SIG</text>
</g>
<g font-size="6.4">
<text x="508.6" y="34.9">3</text>
<text x="581.8" y="34.9">2</text>
<text x="522.8" y="38.5">Vin</text>
<text x="558.1" y="38.5">Vout</text>
<text x="680" y="64">1</text>
<text x="738.6" y="64">16</text>
<text x="680" y="71.3">2</text>
<text x="694.1" y="67.7">GND</text>
<text x="714.4" y="67.7">VCC</text>
<text x="738.6" y="71.3">15</text>
<text x="694.1" y="74.9">TXD</text>
<text x="713.7" y="74.9">R232</text>
<text x="680" y="78.6">3</text>
<text x="694.1" y="82.2">RXD</text>
<text x="712.6" y="82.2">RTS#</text>
<text x="738.6" y="78.6">14</text>
<text x="680" y="85.9">4</text>
<text x="694.1" y="89.5">V3</text>
<text x="711.5" y="89.5">DTR#</text>
<text x="738.6" y="85.9">13</text>
<text x="114.9" y="93.2">1</text>
<text x="180.8" y="93.2">6</text>
<text x="680" y="93.2">5</text>
<text x="738.6" y="93.2">12</text>
<text x="129.1" y="96.8">BST</text>
<text x="160.3" y="96.8">SW</text>
<text x="574.5" y="100.5">1</text>
<text x="680" y="100.5">6</text>
<text x="694.1" y="96.8">D+</text>
<text x="710.8" y="96.8">DCD#</text>
<text x="738.6" y="100.5">11</text>
<text x="114.9" y="107.7">2</text>
<text x="180.8" y="107.7">5</text>
<text x="549.6" y="104.1">GND</text>
<text x="574.5" y="107.7">2</text>
<text x="680" y="107.7">7</text>
<text x="694.1" y="104.1">D-</text>
<text x="718.1" y="104.1">RI#</text>
<text x="738.6" y="107.7">10</text>
<text x="129.1" y="111.4">GND</text>
<text x="163.2" y="111.4">IN</text>
<text x="556.9" y="111.4">ID</text>
<text x="694.1" y="111.4">XI</text>
<text x="711.9" y="111.4">DSR#</text>
<text x="555.3" y="118.7">D+</text>
<text x="574.5" y="115">3</text>
<text x="647.2" y="115">2</text>
<text x="669.3" y="115">1</text>
<text x="680" y="115">8</text>
<text x="694.1" y="118.7">XO</text>
<text x="712.6" y="118.7">CTS#</text>
<text x="738.6" y="115">9</text>
<text x="114.9" y="122.3">3</text>
<text x="129.1" y="126">FB</text>
<text x="161.3" y="126">EN</text>
<text x="180.8" y="122.3">4</text>
<text x="556.9" y="126">D-</text>
<text x="574.5" y="122.3">4</text>
<text x="574.5" y="129.6">5</text>
<text x="546.4" y="133.2">VBUS</text>
<text x="445.8" y="184.3">K2</text>
<text x="508.9" y="184.3">K1</text>
<text x="348.2" y="268.1">1</text>
<text x="385" y="268.1">5</text>
<text x="516.2" y="268.1">16</text>
<text x="348.2" y="275.4">2</text>
<text x="385" y="275.4">6</text>
<text x="443" y="275.4">2</text>
<text x="457.1" y="271.7">RESET</text>
<text x="492" y="271.7">TXD</text>
<text x="516.2" y="275.4">15</text>
<text x="457.1" y="279">ADC</text>
<text x="491.6" y="279">RXD</text>
<text x="114.9" y="282.6">1</text>
<text x="129.1" y="286.3">BST</text>
<text x="160.3" y="286.3">SW</text>
<text x="180.8" y="282.6">6</text>
<text x="348.2" y="282.6">3</text>
<text x="385" y="282.6">7</text>
<text x="443" y="282.6">3</text>
<text x="457.1" y="286.3">EN</text>
<text x="487" y="286.3">GPIO5</text>
<text x="516.2" y="282.6">14 ESCL</text>
<text x="348.2" y="289.9">4</text>
<text x="385" y="289.9">8</text>
<text x="457.1" y="293.6">GPIO16</text>
<text x="483.8" y="293.6">GPIO14</text>
<text x="516.2" y="289.9">13 ESDA</text>
<text x="114.9" y="297.2">2</text>
<text x="180.8" y="297.2">5</text>
<text x="516.2" y="297.2">12GPIO0</text>
<text x="129.1" y="300.9">GND</text>
<text x="163.2" y="300.9">IN</text>
<text x="443" y="304.5">6</text>
<text x="457.1" y="300.9">GPIO14</text>
<text x="487" y="300.9">GPIO0</text>
<text x="516.2" y="304.5">11 GPIO2</text>
<text x="114.9" y="311.8">3</text>
<text x="180.8" y="311.8">4</text>
<text x="443" y="311.8">7</text>
<text x="457.1" y="308.1">GPIO12</text>
<text x="487" y="308.1">GPIO2</text>
<text x="516.2" y="311.8">10 ENEYE</text>
<text x="129.1" y="315.4">FB</text>
<text x="161.3" y="315.4">EN</text>
<text x="457.1" y="315.4">GPIO13</text>
<text x="483.8" y="315.4">GPIO15</text>
<text x="443" y="319.1">8</text>
<text x="457.1" y="322.7">VCC</text>
<text x="491.3" y="322.7">GND</text>
<text x="516.2" y="319.1">9</text>
<text x="734.2" y="417.5">1</text>
<text x="750" y="417.5">5</text>
<text x="296.7" y="424.7">1</text>
<text x="458.3" y="424.7">2</text>
<text x="626" y="424.7">2</text>
<text x="734.2" y="424.7">2</text>
<text x="750" y="424.7">6</text>
<text x="296.7" y="432">2</text>
<text x="392.3" y="435.7">2</text>
<text x="458.3" y="432">1</text>
<text x="626" y="432">1</text>
<text x="734.2" y="432">3</text>
<text x="750" y="432">7</text>
<text x="296.7" y="439.3">3</text>
<text x="734.2" y="439.3">4</text>
<text x="750" y="439.3">8</text>
<text x="296.7" y="446.6">4</text>
<text x="392.3" y="450.2">3</text>
<text x="85.3" y="475.8">1</text>
<text x="101.1" y="475.8">2</text>
<text x="85.3" y="483">3</text>
<text x="101.1" y="483">4</text>
<text x="85.3" y="490.3">5</text>
<text x="101.1" y="490.3">6</text>
<text x="572.3" y="486.7">Title</text>
<text x="195.8" y="497.6">3</text>
<text x="268.7" y="497.6">3</text>
<text x="334.4" y="497.6">3</text>
<text x="400" y="497.6">3</text>
<text x="501.3" y="494">4</text>
<text x="501.3" y="501.3">3</text>
<text x="195.8" y="504.9">2</text>
<text x="268.7" y="504.9">2</text>
<text x="334.4" y="504.9">2</text>
<text x="400" y="504.9">2</text>
<text x="501.3" y="508.5">2</text>
<text x="572.3" y="508.5">Size</text>
<text x="608.8" y="508.5">Number</text>
<text x="754.6" y="508.5">Revision</text>
<text x="85.3" y="512.2">1</text>
<text x="101.1" y="512.2">2</text>
<text x="195.8" y="512.2">1</text>
<text x="268.7" y="512.2">1</text>
<text x="334.4" y="512.2">1</text>
<text x="400" y="512.2">1</text>
<text x="85.3" y="519.5">3</text>
<text x="101.1" y="519.5">4</text>
<text x="576" y="519.5">A4</text>
<text x="85.3" y="526.8">5</text>
<text x="101.1" y="526.8">6</text>
<text x="572.3" y="530.4">Date:</text>
<text x="605.2" y="530.4">2018/8/23</text>
<text x="718.2" y="530.4">Sheet</text>
<text x="738.8" y="530.4">of</text>
<text x="572.3" y="537.7">File:</text>
<text x="605.2" y="537.7">F:\</text>
<text x="631.3" y="537.7">\2018car\ESP_12</text>
<text x="689" y="537.7">.SchDoc</text>
<text x="718.2" y="537.7">Drawn By:</text>
</g>
<g font-size="6.4" fill="#17855c">
<text x="138.5" y="122.3">MP2359</text>
<text x="138.5" y="311.8">MP2359</text>
</g>
<g font-size="6.3">
<text x="548.6" y="45.9" transform="rotate(-90 548.6 45.9)">GND</text>
<text x="545" y="60.1" transform="rotate(-90 545 60.1)">1</text>
<text x="479.3" y="180" transform="rotate(-90 479.3 180)">A</text>
<text x="461.1" y="373.8" transform="rotate(-90 461.1 373.8)">CS0</text>
<text x="468.4" y="373.8" transform="rotate(-90 468.4 373.8)">MISO</text>
<text x="475.7" y="373.8" transform="rotate(-90 475.7 373.8)">GPIO9</text>
<text x="483" y="373.8" transform="rotate(-90 483 373.8)">GPIO10</text>
<text x="490.3" y="373.8" transform="rotate(-90 490.3 373.8)">MOSI</text>
<text x="497.6" y="373.8" transform="rotate(-90 497.6 373.8)">SCLK</text>
</g>
<g font-size="6.3" fill="#800000">
<text x="453.9" y="215" transform="rotate(90 453.9 215)">GPIO16</text>
<text x="512.2" y="218.6" transform="rotate(90 512.2 218.6)">GPIO14</text>
</g>
</svg>
